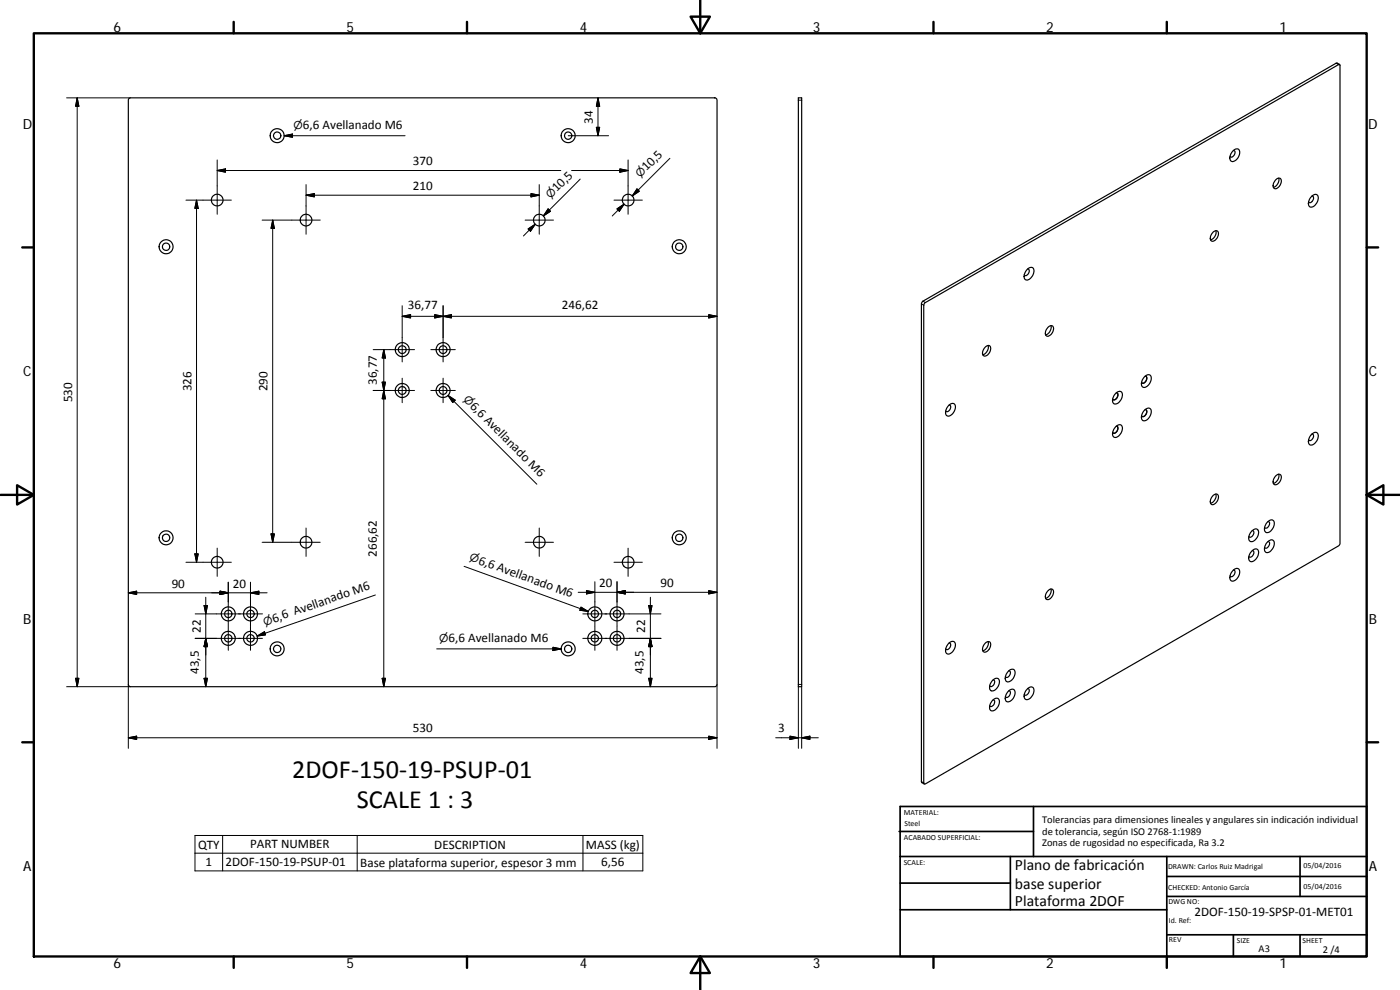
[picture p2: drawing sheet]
<svg xmlns="http://www.w3.org/2000/svg" width="420mm" height="297mm" viewBox="0 0 420 297" stroke-linecap="round" stroke-linejoin="round" font-family="sans-serif">
<g fill="none" stroke="#000" stroke-width=".36">
<path d="M402 19.3l-1-.3-124 71.4-.3 .3-.2 143.8 .1 .3 .8 .4M38.7 29.6l.5-.2h175.3l.5 .2 .2 .5v175.3l-.2 .4-.5 .2h-175.3l-.5-.2-.2-.4v-175.3zM239.6 29.4h1v176.6h-1zM370 45.3a1.09 1.09 0 0 1 1.5-.6 1.09 1.09 0 0 1 .5 1.5 2.39 2.39 0 0 1-2.4 2.2 2.14 2.14 0 0 1 .4-3.1zM370.2 45.2a1.07 1.07 0 0 1 .4 1.1 1.07 1.07 0 0 1-.9 .8l-.5-.2M383 53.8a.91 .91 0 0 1 1.3-.2 .91 .91 0 0 1 .2 1.3 1.63 1.63 0 0 1-2.3 1.5 2.26 2.26 0 0 1 .8-2.6zM383.7 53.4a2.44 2.44 0 0 1-1.5 2.8M393.6 59a1.05 1.05 0 0 1 1.1-.7 1.05 1.05 0 0 1 .9 .9 2.66 2.66 0 0 1-2.4 2.9 2.2 2.2 0 0 1 .4-3.1zM393.7 58.8a1.06 1.06 0 0 1 .5 1.1 1.06 1.06 0 0 1-.8 .8l-.5 .1-.2-.2M364.1 69.6a.91 .91 0 0 1 1.3-.3 .91 .91 0 0 1 .2 1.4 1.62 1.62 0 0 1-2.2 1.5 2.22 2.22 0 0 1 .7-2.6zM364.9 69.2a2.45 2.45 0 0 1-1.6 2.8M277.5 91l124.3-71.7 .3 .1-.1 144-124.4 71.8-.4-.3v-143.3z"/>
<path d="M308.3 80.8a1.08 1.08 0 0 1 1.4-.5 1.08 1.08 0 0 1 .5 1.4 2.4 2.4 0 0 1-2.4 2.3 2.19 2.19 0 0 1 .5-3.2zM308.4 80.7a1.08 1.08 0 0 1 .5 1.2 1.08 1.08 0 0 1-1 .8l-.5-.2M314.6 98.1a.9 .9 0 0 1 1.3-.3 .9 .9 0 0 1 .2 1.4 1.62 1.62 0 0 1-2.2 1.4 2.19 2.19 0 0 1 .7-2.5zM315.4 97.7a2.45 2.45 0 0 1-1.6 2.8M295.8 104.1a.91 .91 0 0 1 1.2-.3 .91 .91 0 0 1 .3 1.3 1.62 1.62 0 0 1-2.2 1.5 2.23 2.23 0 0 1 .7-2.5zM296.5 103.7a2.41 2.41 0 0 1-1.6 2.7M334.8 118a1.08 1.08 0 0 1 1.5-.5 1.08 1.08 0 0 1 .5 1.4 2.23 2.23 0 0 1-2.6 2.2 2.39 2.39 0 0 1 .6-3.1zM335 117.9a.9 .9 0 0 1 .6 .7 .9 .9 0 0 1-.5 .9 .66 .66 0 0 1-.5 .5 .66 .66 0 0 1-.7-.3M335.3 117.9a1.36 1.36 0 0 1-1.2 2M343.5 113.1a1.09 1.09 0 0 1 1.4-.7 1.09 1.09 0 0 1 .6 1.5 2.43 2.43 0 0 1-2.4 2.3 2.16 2.16 0 0 1 .4-3.1zM343.7 112.9a1.05 1.05 0 0 1 .5 1 1.05 1.05 0 0 1-.7 1l-.5 .1-.4-.3M343.9 112.9a1.39 1.39 0 0 1-1.1 2.1"/>
<path d="M284.7 121.7a1.09 1.09 0 0 1 1.5-.6 1.09 1.09 0 0 1 .5 1.5 2.39 2.39 0 0 1-2.4 2.2 2.14 2.14 0 0 1 .4-3.1zM284.8 121.5a1.07 1.07 0 0 1 .5 1.2 1.07 1.07 0 0 1-1 .8l-.5-.2M334.8 128.1a1.08 1.08 0 0 1 1.5-.6 1.08 1.08 0 0 1 .5 1.4 2.4 2.4 0 0 1-2.4 2.3 2.19 2.19 0 0 1 .4-3.1zM335 127.9a1.06 1.06 0 0 1 .5 1 1.06 1.06 0 0 1-.7 1l-.5 .1-.4-.3M335.3 127.9a1.37 1.37 0 0 1-1.2 2.1M343.5 123.1a1.05 1.05 0 0 1 1.1-.7 1.05 1.05 0 0 1 .9 1 2.63 2.63 0 0 1-2.4 2.8 2.16 2.16 0 0 1 .4-3.1zM343.7 122.9a1.05 1.05 0 0 1 .5 1 1.05 1.05 0 0 1-.7 1l-.5 .1-.4-.3M343.9 123a1.4 1.4 0 0 1-1.1 2M393.6 130.3a1.06 1.06 0 0 1 1.1-.6 1.06 1.06 0 0 1 .9 .9 2.66 2.66 0 0 1-2.4 2.9 2.22 2.22 0 0 1 .4-3.2zM393.7 130.2a1.04 1.04 0 0 1 .5 1.1 1.04 1.04 0 0 1-.8 .8l-.5 .1-.2-.2M364.1 148.6a.91 .91 0 0 1 1.3-.2 .91 .91 0 0 1 .2 1.3 1.62 1.62 0 0 1-2.2 1.5 2.25 2.25 0 0 1 .7-2.6zM364.9 148.2a2.45 2.45 0 0 1-1.6 2.8"/>
<path d="M375.7 159.3a1.06 1.06 0 0 1 1.1-.6 1.06 1.06 0 0 1 .9 .9 2.66 2.66 0 0 1-2.4 2.9 2.17 2.17 0 0 1 .4-3.2zM375.8 159.2a1.04 1.04 0 0 1 .5 1.1 1.04 1.04 0 0 1-.8 .8l-.5 .1-.2-.2M380.4 156.6a1.05 1.05 0 0 1 1.1-.6 1.05 1.05 0 0 1 .9 .9 2.66 2.66 0 0 1-2.4 2.9 2.2 2.2 0 0 1 .4-3.2zM380.5 156.5a1.08 1.08 0 0 1 .5 1.1 1.08 1.08 0 0 1-1 .9l-.5-.3M383 142.7a.91 .91 0 0 1 1.3-.3 .91 .91 0 0 1 .2 1.3 1.63 1.63 0 0 1-2.3 1.5 2.26 2.26 0 0 1 .8-2.5zM383.7 142.3a2.4 2.4 0 0 1-1.5 2.8M314.4 177.4a.92 .92 0 0 1 1-.7 .92 .92 0 0 1 .8 .9 2.1 2.1 0 0 1-2.2 2.2 1.93 1.93 0 0 1 .4-2.4zM315.4 176.7a2.49 2.49 0 0 1-1.6 2.8M370 171.2a1.08 1.08 0 0 1 1.5-.6 1.08 1.08 0 0 1 .5 1.4 2.23 2.23 0 0 1-2.6 2.2 2.36 2.36 0 0 1 .6-3zM370.2 171a1.1 1.1 0 0 1 .4 1.2 1.1 1.1 0 0 1-.9 .8l-.5-.2M375.7 165.4a1.07 1.07 0 0 1 1.4-.7 1.07 1.07 0 0 1 .6 1.5 2.44 2.44 0 0 1-2.4 2.3 2.12 2.12 0 0 1 .4-3.1zM375.8 165.2a1.08 1.08 0 0 1 .5 1.2 1.08 1.08 0 0 1-1 .8l-.5-.3"/>
<path d="M380.4 162.6a1.05 1.05 0 0 1 1.1-.6 1.05 1.05 0 0 1 .9 .9 2.66 2.66 0 0 1-2.4 2.9 2.19 2.19 0 0 1 .4-3.2zM380.5 162.5a1.11 1.11 0 0 1 .5 1.2 1.11 1.11 0 0 1-1 .8l-.5-.2M284.7 193.1a1.09 1.09 0 0 1 1.5-.6 1.09 1.09 0 0 1 .5 1.5 2.39 2.39 0 0 1-2.4 2.2 2.14 2.14 0 0 1 .4-3.1zM284.8 192.9a1.07 1.07 0 0 1 .5 1.2 1.07 1.07 0 0 1-1 .8l-.5-.2M295.8 192.9a.92 .92 0 0 1 1.3-.3 .92 .92 0 0 1 .2 1.4 1.62 1.62 0 0 1-2.2 1.5 2.22 2.22 0 0 1 .7-2.6zM296.5 192.5a2.38 2.38 0 0 1-1.6 2.8M297.9 204.1a1.14 1.14 0 0 1 1.7-.5 1.14 1.14 0 0 1 .2 1.7 2.06 2.06 0 0 1-2.5 1.9 2.38 2.38 0 0 1 .6-3.1zM297.9 210.1a1.09 1.09 0 0 1 1.5-.6 1.09 1.09 0 0 1 .5 1.5 2.29 2.29 0 0 1-2.6 2.1 2.39 2.39 0 0 1 .6-3zM298 204a1.09 1.09 0 0 1 .5 1.2 1.09 1.09 0 0 1-1 .8l-.5-.2M298 210a1.09 1.09 0 0 1 .5 1.2 1.09 1.09 0 0 1-1 .8l-.5-.2M302.6 207.4a1.06 1.06 0 0 1 1.1-.6 1.06 1.06 0 0 1 .9 .9 2.59 2.59 0 0 1-2.4 2.8 2.14 2.14 0 0 1 .4-3.1zM302.6 201.4a1.09 1.09 0 0 1 1.5-.6 1.09 1.09 0 0 1 .5 1.5 2.23 2.23 0 0 1-2.6 2.1 2.36 2.36 0 0 1 .6-3z"/>
<path d="M302.8 207.3a1.08 1.08 0 0 1 .4 1.1 1.08 1.08 0 0 1-1 .9l-.5-.3M302.8 201.3a1.08 1.08 0 0 1 .4 1.2 1.08 1.08 0 0 1-1 .8l-.5-.3M308.3 206.8a1.07 1.07 0 0 1 1.4-.7 1.07 1.07 0 0 1 .5 1.5 2.2 2.2 0 0 1-2.5 2.2 2.36 2.36 0 0 1 .6-3zM308.4 206.6a1.1 1.1 0 0 1 .5 1.2 1.1 1.1 0 0 1-1 .8l-.5-.2"/>
<circle cx="83.2" cy="40.7" r="2.1"/>
<circle cx="83.2" cy="40.7" r="1.1"/>
<circle cx="170.5" cy="40.7" r="1.1"/>
<circle cx="170.5" cy="40.7" r="2.1"/>
<circle cx="49.8" cy="74" r="1.1"/>
<circle cx="49.8" cy="74" r="2.1"/>
<circle cx="65.2" cy="60" r="1.75"/>
<circle cx="91.8" cy="66" r="1.75"/>
<circle cx="161.9" cy="66" r="1.75"/>
<circle cx="188.5" cy="60" r="1.76"/>
<circle cx="203.8" cy="74" r="1.1"/>
<circle cx="203.8" cy="74" r="2.1"/>
<circle cx="120.7" cy="117.2" r="1.17"/>
<circle cx="120.7" cy="117.2" r="2.09"/>
<circle cx="120.7" cy="104.9" r="2.1"/>
<circle cx="120.7" cy="104.9" r="1.16"/>
<circle cx="133" cy="117.2" r="1.18"/>
<circle cx="133" cy="104.9" r="1.16"/>
<circle cx="133" cy="117.2" r="2.1"/>
<circle cx="133" cy="104.9" r="2.1"/>
<circle cx="49.8" cy="161.4" r="1.1"/>
<circle cx="49.8" cy="161.4" r="2.11"/>
<circle cx="65.2" cy="168.7" r="1.75"/>
<circle cx="91.8" cy="162.7" r="1.75"/>
<circle cx="161.9" cy="162.7" r="1.75"/>
<circle cx="188.5" cy="168.7" r="1.75"/>
<circle cx="203.8" cy="161.4" r="1.1"/>
<circle cx="203.9" cy="161.4" r="2.11"/>
<circle cx="68.5" cy="184.2" r="1.1"/>
<circle cx="68.5" cy="191.5" r="1.1"/>
<circle cx="68.5" cy="191.5" r="2.1"/>
<circle cx="68.5" cy="184.2" r="2.1"/>
<circle cx="75.2" cy="191.5" r="2.1"/>
<circle cx="75.2" cy="184.2" r="2.11"/>
<circle cx="75.2" cy="191.5" r="1.1"/>
<circle cx="75.2" cy="184.2" r="1.1"/>
<circle cx="83.2" cy="194.7" r="2.1"/>
<circle cx="83.2" cy="194.7" r="1.1"/>
<circle cx="170.5" cy="194.7" r="1.1"/>
<circle cx="170.5" cy="194.7" r="2.1"/>
<circle cx="178.5" cy="184.2" r="1.1"/>
<circle cx="178.5" cy="191.5" r="1.1"/>
<circle cx="178.5" cy="191.5" r="2.1"/>
<circle cx="178.5" cy="184.2" r="2.11"/>
<circle cx="185.2" cy="184.2" r="1.1"/>
<circle cx="185.2" cy="191.5" r="1.1"/>
<circle cx="185.2" cy="191.5" r="2.1"/>
<circle cx="185.2" cy="184.2" r="2.1"/>
</g>
<g fill="none" stroke="#000" stroke-width=".3">
<path d="M401 19l.7 .4M20 29.4h19.2M23.2 29.4v176.6M23.2 29.4l.5 2.5h-1zM179 38.2h1l-.5 2.5zM179.5 29.4v11.3M179.5 29.4l.5 2.5h-1zM239.6 30.1h1M65.2 48v16.3M65.2 51.2h103.1M65.2 51.2l2.5-.5v1zM85.3 40.7l2.5-.5v1z"/>
<path d="M85.3 40.7h36.3M91.9 55.4v14.9M91.9 58.6l2.4-.5v1zM91.9 58.6h69.9M159.4 58.1l2.4 .5-2.4 .5zM161.8 55.4v14.9M170.5 40.7h12.1M171.5 51.2h17M174.1 53.7l-11 11.1 1.8-1.8M186 50.7l2.5 .5-2.5 .5zM188.5 48v16.3M191.2 56.7l.7 .7-2.2 1.4z"/>
<path d="M201.1 47.5l-11.4 11.3 1.8-1.8M59 60v108.7M59 60l.5 2.5h-1zM69.4 60h-13.6M81.8 66l.5 2.5h-1zM81.8 66v96.7M96.1 66h-17.4M157.6 66h8.5M158.5 68.7l2.1-1.4-1.4 2.1zM160.6 67.3l-3.5 3.5M164.5 62.7l.7 .7-2.1 1.4zM184.3 60h8.5"/>
<path d="M185.2 62.7l2.1-1.4-1.4 2.1zM187.3 61.3l-3.6 3.5M120.7 94.9l2.5-.5v1zM120.7 94.9h94.5M120.7 91.7v16.9M130.5 94.4l2.5 .5-2.5 .5zM133 94.9l2.5-.5v1zM133 91.7v16.9M212.7 94.4l2.5 .5-2.5 .5zM276.5 91.2l.7 .4M277 90.4l.7 .4M112 104.9h12.4"/>
<path d="M112 117.2h12.4M114.7 114.7h1l-.5 2.5zM115.2 104.9v101.1M115.2 104.9l.5 2.5h-1zM115.2 117.2l.5 2.5h-1zM120.7 113.5v7.3M129.3 104.9h7.3M129.3 117.2h7.3M133 113.5v7.3M134.5 118.6l26.6 26.7M134.5 118.6l2.1 1.5-.7 .7zM91.9 158.4v8.5"/>
<path d="M161.8 158.4v8.5M38.5 177.9l2.5-.5v1zM38.5 177.9h41.7M58.5 166.2h1l-.5 2.5zM61.8 179.2v26.8M65.2 164.5v8.4M66 177.4l2.5 .5-2.5 .5zM68.5 174.7v13.1M69.4 168.7h-13.6M75.2 174.7v13.1M75.2 177.9l2.5-.5v1zM78.7 162.7h17.4"/>
<path d="M81.3 160.2h1l-.5 2.5zM112.7 178.5l-35.5 12.3M139.3 169.9l37.2 13.6M157.6 162.7h8.5M173.5 177.7h41.7M176 177.2l2.5 .5-2.5 .5zM178.5 174.5v13.3M184.3 168.7h8.5M185.2 174.5v13.3M185.2 177.7l2.5-.5v1zM188.5 164.5v8.4M195.2 179.2v26.8"/>
<path d="M212.7 177.2l2.5 .5-2.5 .5zM58.6 191.5h20.2M58.6 184.2h20.2M61.2 181.7h1.1l-.5 2.5zM61.8 191.5l.5 2.5h-1.1zM68.5 187.9v7.2M75.2 187.9v7.2M77.2 190.8l2.2-1.3 .3 1zM131.1 194.7h37.3M165.9 194.2l2.5 .5-2.5 .5zM174.4 182.2l2.1 1.3-2.5-.4zM174.9 184.2h23.5"/>
<path d="M174.9 191.5h23.5M178.5 187.9v7.2M185.2 187.9v7.2M194.7 181.7h1l-.5 2.5zM195.2 191.5l.5 2.5h-1zM20 206h19.2M22.7 203.5h1l-.5 2.5zM38.5 205.4v19.1M61.2 203.5h1.1l-.5 2.5zM114.7 203.5h1l-.5 2.5zM194.7 203.5h1l-.5 2.5zM215.2 205.4v19.1"/>
<path d="M239.6 206v18.5M239.6 205.4h1M240.6 206v18.5M38.5 221.4l2.5-.5v1zM38.5 221.4h176.7M212.7 220.9l2.5 .5-2.5 .5zM232.8 221.4h12.8M237.1 220.9l2.5 .5-2.5 .5zM240.6 221.4l2.5-.5v1zM276.5 234.5l.7 .4M58.5 250.7h134.4v10.6h-134.4zM58.5 256h134.4"/>
<path d="M66.8 250.7v10.6M107.2 250.7v10.6M175 250.7v10.6"/>
</g>
<g fill="none" stroke="#000" stroke-width=".71">
<path d="M10.1 10h400.1v277h-400.1zM70.1 6.6v3.4M140.2 6.6v3.4M207.3 5h5.8l-2.9 5zM210.2 0v10M280.2 6.6v3.4M350.2 6.6v3.4M6.7 74.2h3.4M410.2 74.2h3.4M.2 148.5h9.9M5.1 145.6l5 2.9-5 2.9zM410.2 148.5l5-2.9v5.8z"/>
<path d="M410.2 148.5h9.9M6.7 222.7h3.4M410.2 222.7h3.4M70.1 287v3.4M140.2 287v3.4M210.2 287l2.9 5h-5.8zM210.2 287v10M280.2 287v3.4M350.2 287v3.4"/>
</g>
<g fill="none" stroke="#000" stroke-width=".51">
<path d="M269.8 249.5h40.4M270.1 257h140.1M270.1 242h140.1v45h-140.1zM303.2 257v16M310.2 242v15M350.2 257v30M390.2 257v12M270.1 273h80.1M270.1 265h33.1M350.2 269h60M350.2 263h60M350.2 280.5h60"/>
<path d="M370.2 280.5v6.5M390.2 280.5v6.5"/>
</g>
<g fill="#000" stroke="#000" stroke-width=".3">
<path d="M23.2 29.4l.5 2.5h-1zM179 38.2h1l-.5 2.5zM179.5 29.4l.5 2.5h-1zM65.2 51.2l2.5-.5v1zM85.3 40.7l2.5-.5v1zM91.9 58.6l2.4-.5v1zM159.4 58.1l2.4 .5-2.4 .5zM186 50.7l2.5 .5-2.5 .5zM191.2 56.7l.7 .7-2.2 1.4zM59 60l.5 2.5h-1zM81.8 66l.5 2.5h-1zM158.5 68.7l2.1-1.4-1.4 2.1z"/>
<path d="M164.5 62.7l.7 .7-2.1 1.4zM185.2 62.7l2.1-1.4-1.4 2.1zM120.7 94.9l2.5-.5v1zM130.5 94.4l2.5 .5-2.5 .5zM133 94.9l2.5-.5v1zM212.7 94.4l2.5 .5-2.5 .5zM114.7 114.7h1l-.5 2.5zM115.2 104.9l.5 2.5h-1zM115.2 117.2l.5 2.5h-1zM134.5 118.6l2.1 1.5-.7 .7zM38.5 177.9l2.5-.5v1zM58.5 166.2h1l-.5 2.5z"/>
<path d="M66 177.4l2.5 .5-2.5 .5zM75.2 177.9l2.5-.5v1zM81.3 160.2h1l-.5 2.5zM176 177.2l2.5 .5-2.5 .5zM185.2 177.7l2.5-.5v1zM212.7 177.2l2.5 .5-2.5 .5zM61.2 181.7h1.1l-.5 2.5zM61.8 191.5l.5 2.5h-1.1zM77.2 190.8l2.2-1.3 .3 1zM165.9 194.2l2.5 .5-2.5 .5zM174.4 182.2l2.1 1.3-2.5-.4zM194.7 181.7h1l-.5 2.5z"/>
<path d="M195.2 191.5l.5 2.5h-1zM22.7 203.5h1l-.5 2.5zM61.2 203.5h1.1l-.5 2.5zM114.7 203.5h1l-.5 2.5zM194.7 203.5h1l-.5 2.5zM38.5 221.4l2.5-.5v1zM212.7 220.9l2.5 .5-2.5 .5zM237.1 220.9l2.5 .5-2.5 .5zM240.6 221.4l2.5-.5v1z"/>
</g>
<g font-size="7.9">
<text x="87.7" y="233.4">2DOF‐150‐19‐PSUP‐01</text>
<text x="107.1" y="242.4">SCALE 1 : 3</text>
</g>
<g font-size="4.7">
<text x="304.6" y="261.2">Plano de fabricación</text>
<text x="304.6" y="266.6">base superior</text>
<text x="304.6" y="272">Plataforma 2DOF</text>
</g>
<g font-size="4.2">
<text x="34" y="9.6">6</text>
<text x="104" y="9.6">5</text>
<text x="174" y="9.6">4</text>
<text x="244" y="9.6">3</text>
<text x="314" y="9.6">2</text>
<text x="384" y="9.6">1</text>
<text x="6.8" y="38.7">D</text>
<text x="410.6" y="38.7">D</text>
<text x="7" y="112.9">C</text>
<text x="410.8" y="112.9">C</text>
<text x="7" y="187.1">B</text>
<text x="410.8" y="187.1">B</text>
<text x="7" y="261.3">A</text>
<text x="410.8" y="261.3">A</text>
<text x="34" y="290.4">6</text>
<text x="104" y="290.4">5</text>
<text x="174" y="290.4">4</text>
<text x="244" y="290.4">3</text>
<text x="314" y="290.4">2</text>
<text x="384" y="290.4">1</text>
</g>
<g font-size="3.9">
<text x="90.9" y="38.6">6,6 Avellanado M6</text>
<text x="177.9" y="37.1" transform="rotate(-90 177.9 37.1)">34</text>
<text x="123.9" y="49.6">370</text>
<text x="194.1" y="51.5" transform="rotate(-45 194.1 51.5)">10,5</text>
<text x="123.9" y="57">210</text>
<text x="167.1" y="57.7" transform="rotate(-45 167.1 57.7)">10,5</text>
<text x="122.4" y="92.8">36,77</text>
<text x="168.6" y="92.8">246,62</text>
<text x="57.4" y="117.4" transform="rotate(-90 57.4 117.4)">326</text>
<text x="80.3" y="117.4" transform="rotate(-90 80.3 117.4)">290</text>
<text x="113.1" y="115.5" transform="rotate(-90 113.1 115.5)">36,77</text>
<text x="21.6" y="120.7" transform="rotate(-90 21.6 120.7)">530</text>
<text x="140.9" y="122.1" transform="rotate(45 140.9 122.1)">6,6 Avellanado M6</text>
<text x="113.1" y="167" transform="rotate(-90 113.1 167)">266,62</text>
<text x="143.4" y="169.1" transform="rotate(20 143.4 169.1)">6,6 Avellanado M6</text>
<text x="51.5" y="176.3">90</text>
<text x="69.9" y="176.3">20</text>
<text x="179.9" y="176.1">20</text>
<text x="198.2" y="176.1">90</text>
<text x="60.3" y="189.8" transform="rotate(-90 60.3 189.8)">22</text>
<text x="82.1" y="186.8" transform="rotate(-19 82.1 186.8)">6,6 Avellanado M6</text>
<text x="193.7" y="189.8" transform="rotate(-90 193.7 189.8)">22</text>
<text x="134.6" y="192.5">6,6 Avellanado M6</text>
<text x="59.7" y="202.2" transform="rotate(-90 59.7 202.2)">43,5</text>
<text x="193.1" y="202.2" transform="rotate(-90 193.1 202.2)">43,5</text>
<text x="123.9" y="219.8">530</text>
<text x="233.5" y="219.8">3</text>
<text x="59.4" y="254.6">QTY</text>
<text x="75.1" y="254.6">PART NUMBER</text>
<text x="130.3" y="254.6">DESCRIPTION</text>
<text x="175.9" y="254.7">MASS (kg)</text>
<text x="61.7" y="259.9">1</text>
<text x="67.7" y="259.9">2DOF‐150‐19‐PSUP‐01</text>
<text x="108.1" y="260">Base plataforma superior, espesor 3 mm</text>
<text x="180.5" y="259.9">6,56</text>
<text x="358.5" y="274.9">2DOF‐150‐19‐SPSP‐01‐MET01</text>
</g>
<g font-size="3.3">
<text x="88.1" y="38.6">⌀</text>
<text x="192.1" y="53.4" transform="rotate(-45 192.1 53.4)">⌀</text>
<text x="165.2" y="59.7" transform="rotate(-45 165.2 59.7)">⌀</text>
<text x="138.9" y="120.1" transform="rotate(45 138.9 120.1)">⌀</text>
<text x="140.7" y="168.1" transform="rotate(20 140.7 168.1)">⌀</text>
<text x="79.5" y="187.7" transform="rotate(-19 79.5 187.7)">⌀</text>
<text x="131.8" y="192.5">⌀</text>
</g>
<g font-size="3.1">
<text x="312.8" y="246.8">Tolerancias para dimensiones lineales y angulares sin indicación individual</text>
<text x="312.8" y="250.4">de tolerancia, según ISO 2768‐1:1989</text>
<text x="312.8" y="254">Zonas de rugosidad no especificada, Ra 3.2</text>
<text x="377.7" y="285.6">A3</text>
<text x="397" y="285.9">2 /4</text>
</g>
<g font-size="2.4">
<text x="271.2" y="244.4">MATERIAL:</text>
<text x="271.3" y="251.9">ACABADO SUPERFICIAL:</text>
<text x="271.4" y="247.9">Steel</text>
<text x="271.2" y="259.7">SCALE:</text>
<text x="350.6" y="260.8">DRAWN: Carlos Ruiz Madrigal</text>
<text x="391.2" y="260.6">05/04/2016</text>
<text x="350.6" y="267">CHECKED: Antonio García</text>
<text x="391.2" y="266.6">05/04/2016</text>
<text x="350.7" y="271.4">DWG NO:</text>
<text x="350.8" y="276.8">Id. Ref:</text>
<text x="350.8" y="282.8">REV</text>
<text x="371.2" y="282.9">SIZE</text>
<text x="390.9" y="282.9">SHEET</text>
</g>
</svg>
